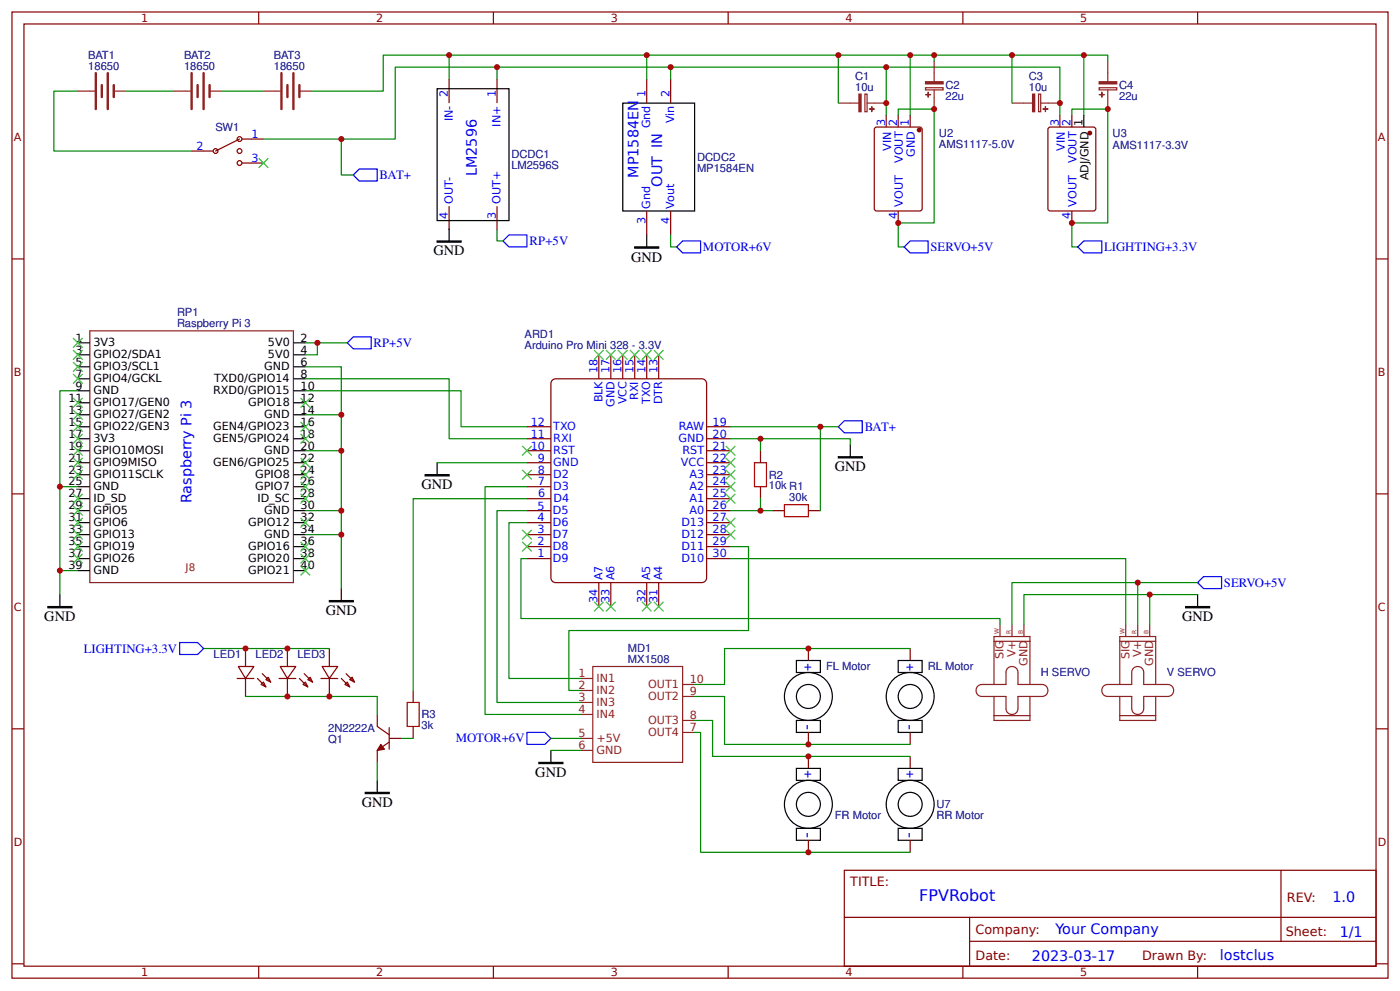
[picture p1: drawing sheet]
<svg xmlns="http://www.w3.org/2000/svg" width="309mm" height="219mm" viewBox="0 0 309 219" stroke-linecap="round" stroke-linejoin="round" font-family="sans-serif">
<g fill="none" stroke="#800" stroke-width=".26">
<path d="M2.6 2.6h304.1v213.3h-304.1zM5.3 5.3h298.7v208h-298.7zM57.1 2.6v2.7M109 2.6v2.7M160.9 2.6v2.7M212.7 2.6v2.7M264.6 2.6v2.7M2.6 57.1h2.7M304 57.1h2.7M2.6 109h2.7M304 109h2.7M2.6 160.9h2.7"/>
<path d="M304 160.9h2.7M186.5 192.1h117.5v21.2h-117.5zM283 192.1v15.7M2.6 212.7h2.7M57.1 213.3v2.6M109 213.3v2.6M160.9 213.3v2.6M186.6 202.5h117.3M212.7 213.3v2.6M214.2 207.8h89.7M214.2 202.5v10.6M264.6 213.3v2.6"/>
<path d="M304 212.7h2.7"/>
</g>
<path d="M19.8 73h45v55.6h-45zM128.3 149.8h2.7M128.3 152.4h2.7M128.3 155h2.7M128.3 157.7h2.7M131 147.1h19.8v21.2h-19.8zM150.8 151.1h2.7M150.8 153.7h2.7M150.8 159h2.7M128.3 165.6h2.7M128.3 163h2.7M150.8 161.7h2.7" fill="none" stroke="#8d2323" stroke-width=".26"/>
<g fill="none" stroke="#000" stroke-width=".26">
<path d="M17.2 75.7h2.6M17.2 78.3h2.6M64.8 75.7h2.7M64.8 78.3h2.7M17.2 81h2.6M17.2 83.6h2.6M17.2 86.3h2.6M17.2 88.9h2.6M17.2 91.5h2.6M17.2 94.2h2.6M17.2 96.8h2.6M17.2 99.5h2.6"/>
<path d="M64.8 81h2.7M64.8 83.6h2.7M64.8 86.3h2.7M64.8 88.9h2.7M64.8 91.5h2.7M64.8 94.2h2.7M64.8 96.8h2.7M64.8 99.5h2.7M17.2 102.1h2.6M17.2 104.8h2.6M17.2 107.4h2.6M17.2 110.1h2.6"/>
<path d="M17.2 112.7h2.6M17.2 115.4h2.6M17.2 118h2.6M64.8 102.1h2.7M64.8 104.8h2.7M64.8 107.4h2.7M64.8 110.1h2.7M64.8 112.7h2.7M64.8 115.4h2.7M64.8 118h2.7M17.2 120.6h2.6M17.2 123.3h2.6"/>
<path d="M17.2 125.9h2.6M64.8 120.6h2.7M64.8 123.3h2.7M64.8 125.9h2.7"/>
</g>
<path d="M121.9 84l.9-.4h32.2a1.06 1.06 0 0 1 1.1 1.1v42.8a1.06 1.06 0 0 1-1.1 1.1h-32.2a1.06 1.06 0 0 1-1.1-1.1v-42.8z" fill="#fff" stroke="#800000" stroke-width=".26"/>
<g fill="none" stroke="#800" stroke-width=".26">
<path d="M99.2 17.5v5.3M109.8 17.5v5.3M142.9 17.5v5.3M148.2 17.5v5.3M42.3 33.3h4.8M52.9 30.7l-5.3 2.6M53.4 30.7h4.8M53.4 36h4.8M193.2 28.3l.5-.3h9.5l.5 .3v17.7l-.2 .5-9.8 .1-.5-.3zM195.8 25.4v2.6M198.4 25.4v2.6M201.1 25.4v2.6"/>
<path d="M231.6 28.3l.4-.3h9.6l.4 .3 .1 17.7-.3 .5-9.8 .1-.4-.3zM234.2 25.4v2.6M236.8 25.4v2.6M99.2 45.5v5.3M109.8 45.5v5.3M142.9 46.6v5.3M148.2 46.6v5.3M198.4 46.6v2.6M236.8 46.6v2.6M132.3 78.3v5.3M134.9 78.3v5.3M137.6 78.3v5.3"/>
<path d="M140.2 78.3v5.3M142.9 78.3v5.3M145.5 78.3v5.3M116.4 99.5h5.3M116.4 96.8h5.3M116.4 94.2h5.3M156.1 99.5h5.3M156.1 96.8h5.3M156.1 94.2h5.3M168 99.5v2.6M116.4 118h5.3M116.4 115.4h5.3"/>
<path d="M116.4 112.7h5.3M116.4 110.1h5.3M116.4 107.4h5.3M116.4 104.8h5.3M116.4 102.1h5.3M156.1 118h5.3M156.1 115.4h5.3M156.1 112.7h5.3M156.1 110.1h5.3M156.1 107.4h5.3M156.1 104.8h5.3M156.1 102.1h5.3"/>
<path d="M168 107.4v2.7M170.7 112.7h2.6M178.6 112.7h2.6M116.4 123.3h5.3M116.4 120.6h5.3M132.3 128.6v5.3M134.9 128.6v5.3M142.9 128.6v5.3M145.5 128.6v5.3M156.1 123.3h5.3M156.1 120.6h5.3M52.4 149.8h3.7"/>
<path d="M52.7 147.1h3.4l-1.9 2.7zM54.2 143.1v4M54.2 149.8v3.9M56.9 149.8l1.8 1.8M57.7 151.1l.5-.6 .5 1.1zM57.9 148.7l1.9 1.8M58.7 150l.6-.5 .5 1zM61.6 149.8h3.8M61.9 147.1h3.5l-1.9 2.7zM63.5 143.1v4M63.5 149.8v3.9M66.1 149.8l1.9 1.8"/>
<path d="M66.9 151.1l.6-.6 .5 1.1zM67.2 148.7l1.9 1.8M68 150l.5-.5 .6 1zM70.9 149.8h3.7M71.2 147.1h3.4l-1.8 2.7zM72.8 143.1v4M72.8 149.8v3.9M75.4 149.8l1.9 1.8M76.2 151.1l.5-.6 .6 1.1zM76.5 148.7l1.8 1.8M77.3 150l.5-.5 .5 1zM83.3 157.7v2.6l2.7 1.9"/>
<path d="M91.3 152.4v2.6M178.6 143.1v2.7M201.1 143.1v2.7M86 163.8l-2.7 1.8v2.7M86 163h2.6M86 160.6v4.8M91.3 160.3v2.7M178.6 161.7v2.6M178.6 167v2.6M201.1 161.7v2.6M201.1 167v2.6M178.6 185.5v2.6"/>
<path d="M201.1 185.5v2.6"/>
<circle cx="47.6" cy="33.3" r=".53"/>
<circle cx="52.9" cy="36" r=".53"/>
<circle cx="52.9" cy="30.7" r=".53"/>
<circle cx="52.9" cy="33.3" r=".53"/>
</g>
<g fill="none" stroke="#000" stroke-width=".26">
<path d="M96.6 19.6h15.8v29.1h-15.8zM137.6 22.8h15.9v23.8h-15.9zM239.4 25.4v2.6M99.2 50.5v2.7M142.9 51.9v2.6M187.9 98.2v2.6M96.6 102.1v2.7M13.2 131.2v2.7M75.4 129.9v2.7M264.6 131.2v2.7M175.9 145.8h5.3v2.6h-5.3zM175.9 159h5.3v2.7h-5.3z"/>
<path d="M198.4 145.8h5.3v2.6h-5.3zM198.4 159h5.3v2.7h-5.3zM83.3 172.2v2.7M121.7 165.6v2.7M175.9 169.6h5.3v2.6h-5.3zM198.4 169.6h5.3v2.6h-5.3zM175.9 182.8h5.3v2.7h-5.3zM198.4 182.8h5.3v2.7h-5.3z"/>
<circle cx="178.6" cy="153.7" r="5.3"/>
<circle cx="178.6" cy="153.7" r="2.65"/>
<circle cx="201.1" cy="153.7" r="5.3"/>
<circle cx="201.1" cy="153.7" r="2.65"/>
<circle cx="178.6" cy="177.5" r="5.3"/>
<circle cx="178.6" cy="177.5" r="2.65"/>
<circle cx="201.1" cy="177.5" r="5.3"/>
<circle cx="201.1" cy="177.5" r="2.65"/>
</g>
<path d="M21.2 16.1v8M22.5 18.8v2.6M23.8 16.1v8M25.1 18.8v2.6M42.3 16.1v8M43.7 18.8v2.6M45 16.1v8M46.3 18.8v2.6M62.2 16.1v8M63.5 18.8v2.6M64.8 16.1v8M66.1 18.8v2.6" fill="none" stroke="#8d2323" stroke-width=".53"/>
<g fill="none" stroke="#8d2323" stroke-width=".26">
<path d="M204.5 19.4h3.9v.4h-3.9zM206.4 13.5v4.5M206.4 19.8v4.3M242.8 19.4h3.9v.4h-3.9zM244.7 13.5v4.5M244.7 19.8v4.3M17.2 20.1h3.7M25.1 20.1h2.7M38.4 20.1h3.7M46.3 20.1h2.6M58.2 20.1h3.7M66.1 20.1h2.7"/>
<path d="M185.2 22.8h4.5M191.1 20.8h.5v3.9h-.5zM191.6 22.8h4.2M223.6 22.8h4.5M229.4 20.8h.5v3.9h-.5zM229.9 22.8h4.3M220.9 137.8v2.7M223.6 137.8v2.7M226.2 137.8v2.7M248.7 137.8v2.7M251.4 137.8v2.7M254 137.8v2.7"/>
<path d="M216 151.5l.4-.3 .6-.1h5.2v-2.7a1.32 1.32 0 0 1 1.4-1.3 1.32 1.32 0 0 1 1.3 1.3v2.7h5.3a1.32 1.32 0 0 1 1.3 1.3 1.32 1.32 0 0 1-1.3 1.3h-5.3v2.7a1.32 1.32 0 0 1-1.3 1.3 1.32 1.32 0 0 1-1.4-1.3v-2.7h-5.2a1.34 1.34 0 0 1-1.3-.8 1.34 1.34 0 0 1 .3-1.4zM219.6 151.1v-10.6h7.9v10.6M219.6 153.7v5.3h7.9v-5.3M219.6 141.6h7.9M219.6 158h7.9M243.7 151.5l.5-.3 .5-.1h5.3v-2.7a1.32 1.32 0 0 1 1.4-1.3 1.32 1.32 0 0 1 1.3 1.3v2.7h5.3a1.32 1.32 0 0 1 1.3 1.3 1.32 1.32 0 0 1-1.3 1.3h-5.3v2.7a1.32 1.32 0 0 1-1.3 1.3 1.32 1.32 0 0 1-1.4-1.3v-2.7h-5.3a1.34 1.34 0 0 1-1.2-.8 1.34 1.34 0 0 1 .2-1.4zM247.4 153.7v5.3h7.9v-5.3M247.4 151.1v-10.6h7.9v10.6M247.4 141.6h7.9M247.4 158h7.9"/>
</g>
<g fill="none" stroke="#080" stroke-width=".26">
<path d="M99.2 12.2v5.3M109.8 14.8v2.7M142.9 12.2v5.3M148.2 17.5v-2.7h-60.9v15.9h-29.1M148.2 14.8h47.6v10.6M185.2 12.2v10.6M195.8 14.8h38.4v10.6M201.1 12.2v13.2M206.4 12.2v1.3M223.6 12.2v10.6M239.4 12.2h5.3v1.3M17.2 20.1h-5.3v13.2h30.4"/>
<path d="M27.8 20.1h10.6M48.9 20.1h9.3M68.8 20.1h15.9v-7.9h154.7v13.2M75.4 30.7v7.9h2.7M198.4 25.4v-1.3h8v25.1h-8v5.3h1.4M236.8 25.4v-1.3h7.9v25.1h-7.9v5.3h1.3M109.8 50.8v2.4h1.3M148.2 51.9v2.6h1.3M67.5 75.7h9.2M70.1 75.7v2.6h-2.6M17.2 86.3h-4v44.9M67.5 81h7.9v48.9"/>
<path d="M67.5 83.6h31.7v13.2h17.2M67.5 86.3h34.4v7.9h14.5M67.5 91.5h7.9M67.5 99.5h7.9M161.4 96.8h26.5v1.4M161.4 94.2h23.8M168 96.8v2.7M181.2 94.2v18.5M13.2 107.4h4M67.5 112.7h7.9M67.5 118h7.9M96.6 102.1h19.8"/>
<path d="M116.4 115.4h-4v34.4h15.9M116.4 112.7h-6.6v42.3h18.5M116.4 107.4h-9.2v50.3h21.1M116.4 110.1h-25.1v42.3M168 110.1v2.6h-6.6M168 112.7h2.7M13.2 125.9h4M116.4 123.3h-1.3v13.2h105.8v1.3M161.4 120.6h4v18.6h-39.7v13.2h2.6M161.4 123.3h87.3v14.5M251.4 128.6v9.2M254 131.2v6.6"/>
<path d="M264.6 128.6h-41v9.2M264.6 131.2h-38.4v6.6M45 143.1h27.8M54.2 153.7h29.1v4M153.5 159h3.9v8h43.7M153.5 153.7h6.6v10.6h41M201.1 143.1h-41v8h-6.6M83.3 168.3v3.9M88.6 163h2.7M121.7 163h6.6M121.7 165.6h6.6M153.5 161.7h1.3v26.4h46.3"/>
</g>
<path d="M79.4 37.3h3.9v2.7h-3.9l-1.3-1.4zM111.1 53.2l1.3-1.3h4v2.6h-4zM149.5 54.5l1.3-1.3h4v2.6h-4zM199.8 54.5l1.3-1.3h4v2.6h-4zM238.1 54.5l1.3-1.3h4v2.6h-4zM76.7 75.7l1.4-1.4h3.9v2.7h-3.9zM185.2 94.2l1.3-1.3h4v2.6h-4zM264.6 128.6l1.3-1.3h4v2.6h-4zM39.7 141.8h4l1.3 1.3-1.3 1.4h-4zM116.4 161.7h4l1.3 1.3-1.3 1.3h-4z" fill="none" stroke="#00f" stroke-width=".26"/>
<path d="M96.6 53.2h5.3v.2h-5.3zM140.2 54.5h5.3v.3h-5.3zM93.9 104.8h5.3v.2h-5.3zM185.2 100.8h5.3v.3h-5.3zM10.6 133.9h5.3v.2h-5.3zM72.8 132.6h5.3v.2h-5.3zM261.9 133.9h5.3v.2h-5.3zM80.7 174.9h5.3v.3h-5.3zM119.1 168.3h5.3v.2h-5.3z" fill="#000" stroke="#000" stroke-width=".26"/>
<g fill="#800" stroke="#800" stroke-width=".26">
<path d="M84.1 164.3l.8 1.1-1.6 .2z"/>
<circle cx="203.1" cy="28.7" r=".4"/>
<circle cx="240.8" cy="29.4" r=".4"/>
</g>
<g fill="#8d2323" stroke="#8d2323" stroke-width=".26">
<path d="M189.8 20.8h.4v3.9h-.4z"/>
<path d="M192.6 23.5v1.1z"/>
<path d="M192.1 24.1h1z"/>
<path d="M204.5 18h3.9v.5h-3.9z"/>
<path d="M204.5 20.9h1.1z"/>
<path d="M205.1 20.4v1z"/>
<path d="M228.1 20.8h.5v3.9h-.5z"/>
<path d="M231 23.5v1.1z"/>
<path d="M230.5 24.1h1z"/>
<path d="M242.8 18h3.9v.5h-3.9z"/>
<path d="M242.9 20.9h1z"/>
<path d="M243.4 20.4v1z"/>
</g>
<path d="M166.7 102.1h2.6v5.3h-2.6zM173.3 111.4h5.3v2.6h-5.3zM90 155h2.6v5.3h-2.6z" fill="none" stroke="#a00000" stroke-width=".26"/>
<g fill="#000" stroke="#3c3" stroke-width=".26">
<path d="M57.1 34.9l2.2 2.1zM59.3 34.9l-2.2 2.1z"/>
<path d="M16.1 74.6l2.2 2.1zM18.3 74.6l-2.2 2.1z"/>
<path d="M16.1 77.3l2.2 2.1zM18.3 77.3l-2.2 2.1z"/>
<path d="M16.1 79.9l2.2 2.1zM18.3 79.9l-2.2 2.1z"/>
<path d="M131.2 77.3l2.1 2.1zM131.2 79.4l2.1-2.1z"/>
<path d="M133.9 77.3l2.1 2.1zM136 77.3l-2.1 2.1z"/>
<path d="M136.5 77.3l2.1 2.1zM138.6 77.3l-2.1 2.1z"/>
<path d="M139.2 77.3l2.1 2.1zM139.2 79.4l2.1-2.1z"/>
<path d="M141.8 77.3l2.1 2.1zM143.9 77.3l-2.1 2.1z"/>
<path d="M144.5 77.3l2.1 2.1zM146.6 77.3l-2.1 2.1z"/>
<path d="M16.1 82.5l2.2 2.2zM18.3 82.5l-2.2 2.2z"/>
<path d="M16.1 87.8l2.2 2.2zM18.3 87.8l-2.2 2.2z"/>
<path d="M16.1 90.5l2.2 2.1zM18.3 90.5l-2.2 2.1z"/>
<path d="M16.1 93.1l2.2 2.1zM18.3 93.1l-2.2 2.1z"/>
<path d="M16.1 95.8l2.2 2.1zM18.3 95.8l-2.2 2.1z"/>
<path d="M16.1 98.4l2.2 2.1zM18.3 98.4l-2.2 2.1z"/>
<path d="M66.4 87.8l2.1 2.2zM68.5 87.8l-2.1 2.2z"/>
<path d="M66.4 93.1l2.1 2.1zM68.5 93.1l-2.1 2.1z"/>
<path d="M66.4 95.8l2.1 2.1zM68.5 95.8l-2.1 2.1z"/>
<path d="M115.4 98.4l2.1 2.1zM117.5 98.4l-2.1 2.1z"/>
<path d="M160.3 98.4l2.2 2.1zM160.3 100.5l2.2-2.1z"/>
<path d="M16.1 101.1l2.2 2.1zM18.3 101.1l-2.2 2.1z"/>
<path d="M16.1 103.7l2.2 2.1zM18.3 103.7l-2.2 2.1z"/>
<path d="M16.1 109l2.2 2.1zM18.3 109l-2.2 2.1z"/>
<path d="M16.1 111.7l2.2 2.1zM18.3 111.7l-2.2 2.1z"/>
<path d="M16.1 114.3l2.2 2.1zM18.3 114.3l-2.2 2.1z"/>
<path d="M16.1 116.9l2.2 2.2zM18.3 116.9l-2.2 2.2z"/>
<path d="M16.1 119.6l2.2 2.1zM18.3 119.6l-2.2 2.1z"/>
<path d="M66.4 101.1l2.1 2.1zM68.5 101.1l-2.1 2.1z"/>
<path d="M66.4 103.7l2.1 2.1zM68.5 103.7l-2.1 2.1z"/>
<path d="M66.4 106.4l2.1 2.1zM68.5 106.4l-2.1 2.1z"/>
<path d="M66.4 109l2.1 2.1zM68.5 109l-2.1 2.1z"/>
<path d="M66.4 114.3l2.1 2.1zM68.5 114.3l-2.1 2.1z"/>
<path d="M66.4 119.6l2.1 2.1zM68.5 119.6l-2.1 2.1z"/>
<path d="M115.4 103.7l2.1 2.1zM117.5 103.7l-2.1 2.1z"/>
<path d="M115.4 116.9l2.1 2.2zM115.4 119.1l2.1-2.2z"/>
<path d="M115.4 119.6l2.1 2.1zM117.5 119.6l-2.1 2.1z"/>
<path d="M160.3 103.7l2.2 2.1zM162.5 103.7l-2.2 2.1z"/>
<path d="M160.3 106.4l2.2 2.1zM160.3 108.5l2.2-2.1z"/>
<path d="M160.3 109l2.2 2.1zM162.5 109l-2.2 2.1z"/>
<path d="M160.3 114.3l2.2 2.1zM162.5 114.3l-2.2 2.1z"/>
<path d="M160.3 116.9l2.2 2.2zM162.5 116.9l-2.2 2.2z"/>
<path d="M160.3 101.1l2.2 2.1zM162.5 101.1l-2.2 2.1z"/>
<path d="M16.1 122.2l2.2 2.2zM18.3 122.2l-2.2 2.2z"/>
<path d="M66.4 122.2l2.1 2.2zM68.5 122.2l-2.1 2.2z"/>
<path d="M66.4 124.9l2.1 2.1zM68.5 124.9l-2.1 2.1z"/>
<path d="M131.2 132.8l2.1 2.1zM133.3 132.8l-2.1 2.1z"/>
<path d="M133.9 132.8l2.1 2.1zM136 132.8l-2.1 2.1z"/>
<path d="M141.8 132.8l2.1 2.1zM143.9 132.8l-2.1 2.1z"/>
<path d="M144.5 132.8l2.1 2.1zM146.6 132.8l-2.1 2.1z"/>
</g>
<g fill="#c00">
<circle cx="70.1" cy="75.7" r=".66"/>
<circle cx="75.4" cy="91.5" r=".66"/>
<circle cx="75.4" cy="99.5" r=".66"/>
<circle cx="75.4" cy="112.7" r=".66"/>
<circle cx="75.4" cy="118" r=".66"/>
<circle cx="99.2" cy="12.2" r=".66"/>
<circle cx="142.9" cy="12.2" r=".66"/>
<circle cx="109.8" cy="14.8" r=".66"/>
<circle cx="201.1" cy="12.2" r=".66"/>
<circle cx="148.2" cy="14.8" r=".66"/>
<circle cx="195.8" cy="14.8" r=".66"/>
<circle cx="198.4" cy="49.2" r=".66"/>
<circle cx="236.8" cy="49.2" r=".66"/>
<circle cx="195.8" cy="22.8" r=".66"/>
<circle cx="185.2" cy="12.2" r=".66"/>
<circle cx="206.4" cy="24.1" r=".66"/>
<circle cx="206.4" cy="12.2" r=".66"/>
<circle cx="234.2" cy="22.8" r=".66"/>
<circle cx="223.6" cy="12.2" r=".66"/>
<circle cx="244.7" cy="24.1" r=".66"/>
<circle cx="239.4" cy="12.2" r=".66"/>
<circle cx="75.4" cy="30.7" r=".66"/>
<circle cx="251.4" cy="128.6" r=".66"/>
<circle cx="178.6" cy="188.1" r=".66"/>
<circle cx="178.6" cy="167" r=".66"/>
<circle cx="178.6" cy="164.3" r=".66"/>
<circle cx="178.6" cy="143.1" r=".66"/>
<circle cx="254" cy="131.2" r=".66"/>
<circle cx="13.2" cy="107.4" r=".66"/>
<circle cx="13.2" cy="125.9" r=".66"/>
<circle cx="72.8" cy="153.7" r=".66"/>
<circle cx="63.5" cy="143.1" r=".66"/>
<circle cx="63.5" cy="153.7" r=".66"/>
<circle cx="54.2" cy="143.1" r=".66"/>
<circle cx="168" cy="96.8" r=".66"/>
<circle cx="168" cy="112.7" r=".66"/>
<circle cx="181.2" cy="94.2" r=".66"/>
</g>
<g font-size="3.5" fill="#00f">
<text x="179.4" y="161.1" transform="rotate(-90 179.4 161.1)">-</text>
<text x="201.9" y="161.1" transform="rotate(-90 201.9 161.1)">-</text>
<text x="179.4" y="184.9" transform="rotate(-90 179.4 184.9)">-</text>
<text x="201.9" y="184.9" transform="rotate(-90 201.9 184.9)">-</text>
<text x="203.1" y="198.9">FPVRobot</text>
</g>
<g font-size="3.2" fill="#00f">
<text x="105.3" y="38.9" transform="rotate(-90 105.3 38.9)">LM2596</text>
<text x="141" y="39.2" transform="rotate(-90 141 39.2)">MP1584EN</text>
<text x="146.3" y="41.2" transform="rotate(-90 146.3 41.2)">OUT IN</text>
<text x="42.3" y="111.1" transform="rotate(-90 42.3 111.1)">Raspberry Pi 3</text>
<text x="294.4" y="199">1.0</text>
<text x="233.2" y="206.2">Your Company</text>
<text x="296" y="206.8">1/1</text>
<text x="228" y="212.1">2023-03-17</text>
<text x="269.5" y="212">lostclus</text>
</g>
<g font-size="3.2">
<text x="95.8" y="56.4">GND</text>
<text x="139.4" y="57.7">GND</text>
<text x="93.1" y="107.9">GND</text>
<text x="184.4" y="104">GND</text>
<text x="9.8" y="137.1">GND</text>
<text x="72" y="135.7">GND</text>
<text x="261.1" y="137.1">GND</text>
<text x="118.3" y="171.4">GND</text>
<text x="79.9" y="178.1">GND</text>
</g>
<g font-size="2.8" fill="#00f">
<text x="83.9" y="39.5">BAT+</text>
<text x="117" y="54.1">RP+5V</text>
<text x="155.3" y="55.5">MOTOR+6V</text>
<text x="205.6" y="55.4">SERVO+5V</text>
<text x="243.9" y="55.4">LIGHTING+3.3V</text>
<text x="82.5" y="76.6">RP+5V</text>
<text x="191" y="95.1">BAT+</text>
<text x="270.4" y="129.5">SERVO+5V</text>
<text x="18.5" y="144.2">LIGHTING+3.3V</text>
<text x="179.4" y="148" transform="rotate(-90 179.4 148)">+</text>
<text x="201.9" y="148" transform="rotate(-90 201.9 148)">+</text>
<text x="100.7" y="163.8">MOTOR+6V</text>
<text x="179.4" y="171.8" transform="rotate(-90 179.4 171.8)">+</text>
<text x="201.9" y="171.8" transform="rotate(-90 201.9 171.8)">+</text>
</g>
<g font-size="2.8" fill="#800">
<text x="187.9" y="195.5">TITLE:</text>
<text x="284.3" y="199">REV:</text>
<text x="215.5" y="206.2">Company:</text>
<text x="284.1" y="206.6">Sheet:</text>
<text x="215.5" y="211.9">Date:</text>
<text x="252.3" y="212">Drawn By:</text>
</g>
<g font-size="2.5" fill="#800">
<text x="31.2" y="4.9">1</text>
<text x="83.1" y="4.9">2</text>
<text x="134.9" y="4.9">3</text>
<text x="186.8" y="4.9">4</text>
<text x="238.7" y="4.9">5</text>
<text x="3" y="31.2">A</text>
<text x="304.4" y="31.2">A</text>
<text x="3" y="83.1">B</text>
<text x="304.4" y="83.1">B</text>
<text x="3" y="134.9">C</text>
<text x="304.4" y="134.9">C</text>
<text x="3" y="186.8">D</text>
<text x="304.4" y="186.8">D</text>
<text x="31.2" y="215.5">1</text>
<text x="83.1" y="215.5">2</text>
<text x="134.9" y="215.5">3</text>
<text x="186.8" y="215.5">4</text>
<text x="238.7" y="215.5">5</text>
</g>
<g font-size="2.5" fill="#000080">
<text x="19.5" y="15.3">18650</text>
<text x="19.5" y="12.9">BAT1</text>
<text x="40.7" y="15.3">18650</text>
<text x="40.7" y="12.9">BAT2</text>
<text x="60.5" y="15.3">18650</text>
<text x="60.5" y="12.9">BAT3</text>
<text x="188.9" y="17.6">C1</text>
<text x="227.3" y="17.6">C3</text>
<text x="188.9" y="20">10u</text>
<text x="208.9" y="22">22u</text>
<text x="208.9" y="19.6">C2</text>
<text x="227.3" y="20">10u</text>
<text x="247.3" y="22">22u</text>
<text x="247.3" y="19.6">C4</text>
<text x="47.6" y="28.9">SW1</text>
<text x="113" y="35">DCDC1</text>
<text x="154" y="35.5">DCDC2</text>
<text x="207.4" y="32.6">AMS1117-5.0V</text>
<text x="207.4" y="30.2">U2</text>
<text x="245.8" y="32.8">AMS1117-3.3V</text>
<text x="245.8" y="30.2">U3</text>
<text x="113" y="37.4">LM2596S</text>
<text x="154" y="37.9">MP1584EN</text>
<text x="39.1" y="69.8">RP1</text>
<text x="39.1" y="72.2">Raspberry Pi 3</text>
<text x="115.9" y="77">Arduino Pro Mini 328 - 3.3V</text>
<text x="115.9" y="74.6">ARD1</text>
<text x="169.9" y="105.6">R2</text>
<text x="169.9" y="108">10k R1</text>
<text x="174.4" y="110.6">30k</text>
<text x="138.7" y="143.9">MD1</text>
<text x="47.2" y="145.3">LED1</text>
<text x="56.4" y="145.3">LED2</text>
<text x="65.7" y="145.3">LED3</text>
<text x="138.7" y="146.3">MX1508</text>
<text x="182.5" y="147.9">FL Motor</text>
<text x="205" y="147.9">RL Motor</text>
<text x="229.9" y="149.3">H SERVO</text>
<text x="257.8" y="149.3">V SERVO</text>
<text x="72.5" y="161.6">2N2222A</text>
<text x="93.1" y="160.9">3k</text>
<text x="93.1" y="158.5">R3</text>
<text x="72.5" y="164">Q1</text>
<text x="206.9" y="178.4">U7</text>
<text x="184.4" y="180.8">FR Motor</text>
<text x="206.9" y="180.8">RR Motor</text>
</g>
<g font-size="2.5" fill="#00f">
<text x="99" y="21.4" transform="rotate(-90 99 21.4)">2</text>
<text x="109.5" y="21.4" transform="rotate(-90 109.5 21.4)">1</text>
<text x="142.6" y="21.4" transform="rotate(-90 142.6 21.4)">1</text>
<text x="147.9" y="21.4" transform="rotate(-90 147.9 21.4)">2</text>
<text x="100" y="26.7" transform="rotate(-90 100 26.7)">IN-</text>
<text x="110.6" y="27.9" transform="rotate(-90 110.6 27.9)">IN+</text>
<text x="143.7" y="28.3" transform="rotate(-90 143.7 28.3)">Gnd</text>
<text x="149" y="27.2" transform="rotate(-90 149 27.2)">Vin</text>
<text x="195.5" y="27.9" transform="rotate(-90 195.5 27.9)">3</text>
<text x="198.2" y="27.9" transform="rotate(-90 198.2 27.9)">2</text>
<text x="200.8" y="27.9" transform="rotate(-90 200.8 27.9)">1</text>
<text x="233.9" y="27.9" transform="rotate(-90 233.9 27.9)">3</text>
<text x="236.5" y="27.9" transform="rotate(-90 236.5 27.9)">2</text>
<text x="43.4" y="33.1">2</text>
<text x="55.6" y="30.4">1</text>
<text x="55.6" y="35.7">3</text>
<text x="196.8" y="33.3" transform="rotate(-90 196.8 33.3)">VIN</text>
<text x="199.5" y="35.9" transform="rotate(-90 199.5 35.9)">VOUT</text>
<text x="202.1" y="34.7" transform="rotate(-90 202.1 34.7)">GND</text>
<text x="235.2" y="33.3" transform="rotate(-90 235.2 33.3)">VIN</text>
<text x="237.9" y="35.9" transform="rotate(-90 237.9 35.9)">VOUT</text>
<text x="100" y="45" transform="rotate(-90 100 45)">OUT-</text>
<text x="110.6" y="45" transform="rotate(-90 110.6 45)">OUT+</text>
<text x="143.7" y="46" transform="rotate(-90 143.7 46)">Gnd</text>
<text x="149" y="46" transform="rotate(-90 149 46)">Vout</text>
<text x="199.5" y="45.6" transform="rotate(-90 199.5 45.6)">VOUT</text>
<text x="237.9" y="45.6" transform="rotate(-90 237.9 45.6)">VOUT</text>
<text x="99" y="48.4" transform="rotate(-90 99 48.4)">4</text>
<text x="109.5" y="48.4" transform="rotate(-90 109.5 48.4)">3</text>
<text x="142.6" y="49.5" transform="rotate(-90 142.6 49.5)">3</text>
<text x="147.9" y="49.5" transform="rotate(-90 147.9 49.5)">4</text>
<text x="198.2" y="48.3" transform="rotate(-90 198.2 48.3)">4</text>
<text x="236.5" y="48.3" transform="rotate(-90 236.5 48.3)">4</text>
<text x="132" y="82.3" transform="rotate(-90 132 82.3)">18</text>
<text x="134.7" y="82.3" transform="rotate(-90 134.7 82.3)">17</text>
<text x="137.3" y="82.3" transform="rotate(-90 137.3 82.3)">16</text>
<text x="140" y="82.3" transform="rotate(-90 140 82.3)">15</text>
<text x="142.6" y="82.3" transform="rotate(-90 142.6 82.3)">14</text>
<text x="145.3" y="82.3" transform="rotate(-90 145.3 82.3)">13</text>
<text x="133.1" y="88.8" transform="rotate(-90 133.1 88.8)">BLK</text>
<text x="135.7" y="89.8" transform="rotate(-90 135.7 89.8)">GND</text>
<text x="138.4" y="89.3" transform="rotate(-90 138.4 89.3)">VCC</text>
<text x="141" y="88.3" transform="rotate(-90 141 88.3)">RXI</text>
<text x="143.7" y="89.1" transform="rotate(-90 143.7 89.1)">TXO</text>
<text x="146.3" y="89.3" transform="rotate(-90 146.3 89.3)">DTR</text>
<text x="117.2" y="93.9">12</text>
<text x="122.2" y="95">TXO</text>
<text x="150" y="95">RAW</text>
<text x="157.4" y="93.9">19</text>
<text x="117.2" y="99.2">10</text>
<text x="117.2" y="96.6">11</text>
<text x="118.8" y="101.9">9</text>
<text x="122.2" y="100.3">RST</text>
<text x="122.2" y="97.6">RXI</text>
<text x="149.9" y="97.6">GND</text>
<text x="150.8" y="100.3">RST</text>
<text x="157.4" y="96.6">20</text>
<text x="157.4" y="99.2">21</text>
<text x="157.4" y="101.9">22</text>
<text x="118.8" y="107.2">7</text>
<text x="118.8" y="104.5">8</text>
<text x="122.2" y="105.6">D2</text>
<text x="122.2" y="102.9">GND</text>
<text x="150.4" y="102.9">VCC</text>
<text x="152.3" y="105.6">A3</text>
<text x="157.4" y="104.5">23</text>
<text x="157.4" y="107.2">24</text>
<text x="118.7" y="112.5">5</text>
<text x="118.9" y="109.7">6</text>
<text x="122.1" y="113.5">D5</text>
<text x="122.2" y="108.2">D3</text>
<text x="122.3" y="110.8">D4</text>
<text x="152.3" y="108.2">A2</text>
<text x="152.3" y="110.9">A1</text>
<text x="152.3" y="113.5">A0</text>
<text x="157.4" y="109.8">25</text>
<text x="157.4" y="112.4">26</text>
<text x="118.7" y="117.7">3</text>
<text x="118.7" y="115.1">4</text>
<text x="122.1" y="118.8">D7</text>
<text x="122.1" y="116.1">D6</text>
<text x="150.5" y="116.2">D13</text>
<text x="150.5" y="118.8">D12</text>
<text x="157.4" y="115.1">27</text>
<text x="157.4" y="117.7">28</text>
<text x="118.7" y="123">1</text>
<text x="118.7" y="120.4">2</text>
<text x="122.1" y="124.1">D9</text>
<text x="122.1" y="121.4">D8</text>
<text x="150.5" y="121.4">D11</text>
<text x="150.5" y="124.1">D10</text>
<text x="157.4" y="120.4">29</text>
<text x="157.4" y="123">30</text>
<text x="133.1" y="128.1" transform="rotate(-90 133.1 128.1)">A7</text>
<text x="135.7" y="128.1" transform="rotate(-90 135.7 128.1)">A6</text>
<text x="143.7" y="128.1" transform="rotate(-90 143.7 128.1)">A5</text>
<text x="146.3" y="128.1" transform="rotate(-90 146.3 128.1)">A4</text>
<text x="132" y="133.1" transform="rotate(-90 132 133.1)">34</text>
<text x="134.7" y="133.1" transform="rotate(-90 134.7 133.1)">33</text>
<text x="142.6" y="133.1" transform="rotate(-90 142.6 133.1)">32</text>
<text x="145.3" y="133.1" transform="rotate(-90 145.3 133.1)">31</text>
</g>
<g font-size="2.5">
<text x="239.2" y="27.9" transform="rotate(-90 239.2 27.9)">1</text>
<text x="240.5" y="39.8" transform="rotate(-90 240.5 39.8)">ADJ/GND</text>
<text x="16.7" y="75.4">1</text>
<text x="20.6" y="76.5">3V3</text>
<text x="59.2" y="76.5">5V0</text>
<text x="66.4" y="75.4">2</text>
<text x="16.7" y="78.1">3</text>
<text x="16.7" y="80.7">5</text>
<text x="16.7" y="83.3">7</text>
<text x="20.6" y="79.1">GPIO2/SDA1</text>
<text x="20.6" y="81.8">GPIO3/SCL1</text>
<text x="58.4" y="81.8">GND</text>
<text x="59.2" y="79.1">5V0</text>
<text x="66.4" y="78.1">4</text>
<text x="66.4" y="80.7">6</text>
<text x="66.4" y="83.3">8</text>
<text x="15.1" y="88.6">11</text>
<text x="16.7" y="86">9</text>
<text x="20.6" y="84.4">GPIO4/GCKL</text>
<text x="20.6" y="87">GND</text>
<text x="20.6" y="89.7">GPIO17/GEN0</text>
<text x="47.1" y="87">RXD0/GPIO15</text>
<text x="47.3" y="84.4">TXD0/GPIO14</text>
<text x="54.8" y="89.7">GPIO18</text>
<text x="66.4" y="86">10</text>
<text x="66.4" y="88.6">12</text>
<text x="15.1" y="91.3">13</text>
<text x="15.1" y="93.9">15</text>
<text x="20.6" y="92.3">GPIO27/GEN2</text>
<text x="20.6" y="95">GPIO22/GEN3</text>
<text x="47.1" y="95">GEN4/GPIO23</text>
<text x="58.4" y="92.3">GND</text>
<text x="66.4" y="91.3">14</text>
<text x="66.4" y="93.9">16</text>
<text x="15.1" y="96.6">17</text>
<text x="15.1" y="99.2">19</text>
<text x="15.1" y="101.9">21</text>
<text x="20.6" y="97.6">3V3</text>
<text x="20.6" y="100.3">GPIO10MOSI</text>
<text x="47.1" y="97.6">GEN5/GPIO24</text>
<text x="58.4" y="100.3">GND</text>
<text x="66.4" y="96.6">18</text>
<text x="66.4" y="99.2">20</text>
<text x="66.4" y="101.9">22</text>
<text x="15.1" y="104.5">23</text>
<text x="15.1" y="107.2">25</text>
<text x="20.6" y="102.9">GPIO9MISO</text>
<text x="20.6" y="105.6">GPIO11SCLK</text>
<text x="47.1" y="102.9">GEN6/GPIO25</text>
<text x="56.4" y="105.6">GPIO8</text>
<text x="66.4" y="104.5">24</text>
<text x="66.4" y="107.2">26</text>
<text x="15.1" y="109.8">27</text>
<text x="15.1" y="112.4">29</text>
<text x="20.6" y="108.2">GND</text>
<text x="20.6" y="110.9">ID_SD</text>
<text x="20.6" y="113.5">GPIO5</text>
<text x="56.4" y="108.2">GPIO7</text>
<text x="56.9" y="110.9">ID_SC</text>
<text x="58.4" y="113.5">GND</text>
<text x="66.4" y="109.8">28</text>
<text x="66.4" y="112.4">30</text>
<text x="15.1" y="115.1">31</text>
<text x="15.1" y="117.7">33</text>
<text x="20.6" y="116.2">GPIO6</text>
<text x="20.6" y="118.8">GPIO13</text>
<text x="54.8" y="116.2">GPIO12</text>
<text x="58.4" y="118.8">GND</text>
<text x="66.4" y="115.1">32</text>
<text x="66.4" y="117.7">34</text>
<text x="15.1" y="120.4">35</text>
<text x="15.1" y="123">37</text>
<text x="15.1" y="125.7">39</text>
<text x="20.6" y="121.4">GPIO19</text>
<text x="20.6" y="124.1">GPIO26</text>
<text x="54.8" y="121.4">GPIO16</text>
<text x="54.8" y="124.1">GPIO20</text>
<text x="66.4" y="120.4">36</text>
<text x="66.4" y="123">38</text>
<text x="66.4" y="125.7">40</text>
<text x="20.6" y="126.7">GND</text>
<text x="54.8" y="126.7">GPIO21</text>
</g>
<g font-size="2.5" fill="#8d2323">
<text x="127.8" y="149.5">1</text>
<text x="221.7" y="145.5" transform="rotate(-90 221.7 145.5)">SIG</text>
<text x="224.4" y="145" transform="rotate(-90 224.4 145)">V+</text>
<text x="227" y="146.9" transform="rotate(-90 227 146.9)">GND</text>
<text x="249.5" y="145.5" transform="rotate(-90 249.5 145.5)">SIG</text>
<text x="252.1" y="145" transform="rotate(-90 252.1 145)">V+</text>
<text x="254.8" y="146.9" transform="rotate(-90 254.8 146.9)">GND</text>
<text x="127.8" y="152.1">2</text>
<text x="127.8" y="154.8">3</text>
<text x="131.8" y="150.5">IN1</text>
<text x="131.8" y="153.2">IN2</text>
<text x="131.8" y="155.8">IN3</text>
<text x="143.2" y="151.9">OUT1</text>
<text x="143.2" y="154.5">OUT2</text>
<text x="152.4" y="150.8">10</text>
<text x="152.4" y="153.5">9</text>
<text x="127.8" y="157.4">4</text>
<text x="131.8" y="158.5">IN4</text>
<text x="143.2" y="159.8">OUT3</text>
<text x="152.4" y="158.8">8</text>
<text x="152.4" y="161.4">7</text>
<text x="127.8" y="165.4">6</text>
<text x="127.8" y="162.7">5</text>
<text x="131.8" y="166.4">GND</text>
<text x="131.8" y="163.8">+5V</text>
<text x="143.2" y="162.5">OUT4</text>
</g>
<text font-size="2.3" fill="#8d2323" x="41" y="125.9">J8</text>
<g font-size="1.3" fill="#8d2323">
<text x="220.7" y="140" transform="rotate(-90 220.7 140)">W</text>
<text x="223.3" y="140" transform="rotate(-90 223.3 140)">R</text>
<text x="226" y="140" transform="rotate(-90 226 140)">B</text>
<text x="248.4" y="140" transform="rotate(-90 248.4 140)">W</text>
<text x="251.1" y="140" transform="rotate(-90 251.1 140)">R</text>
<text x="253.7" y="140" transform="rotate(-90 253.7 140)">B</text>
</g>
</svg>
